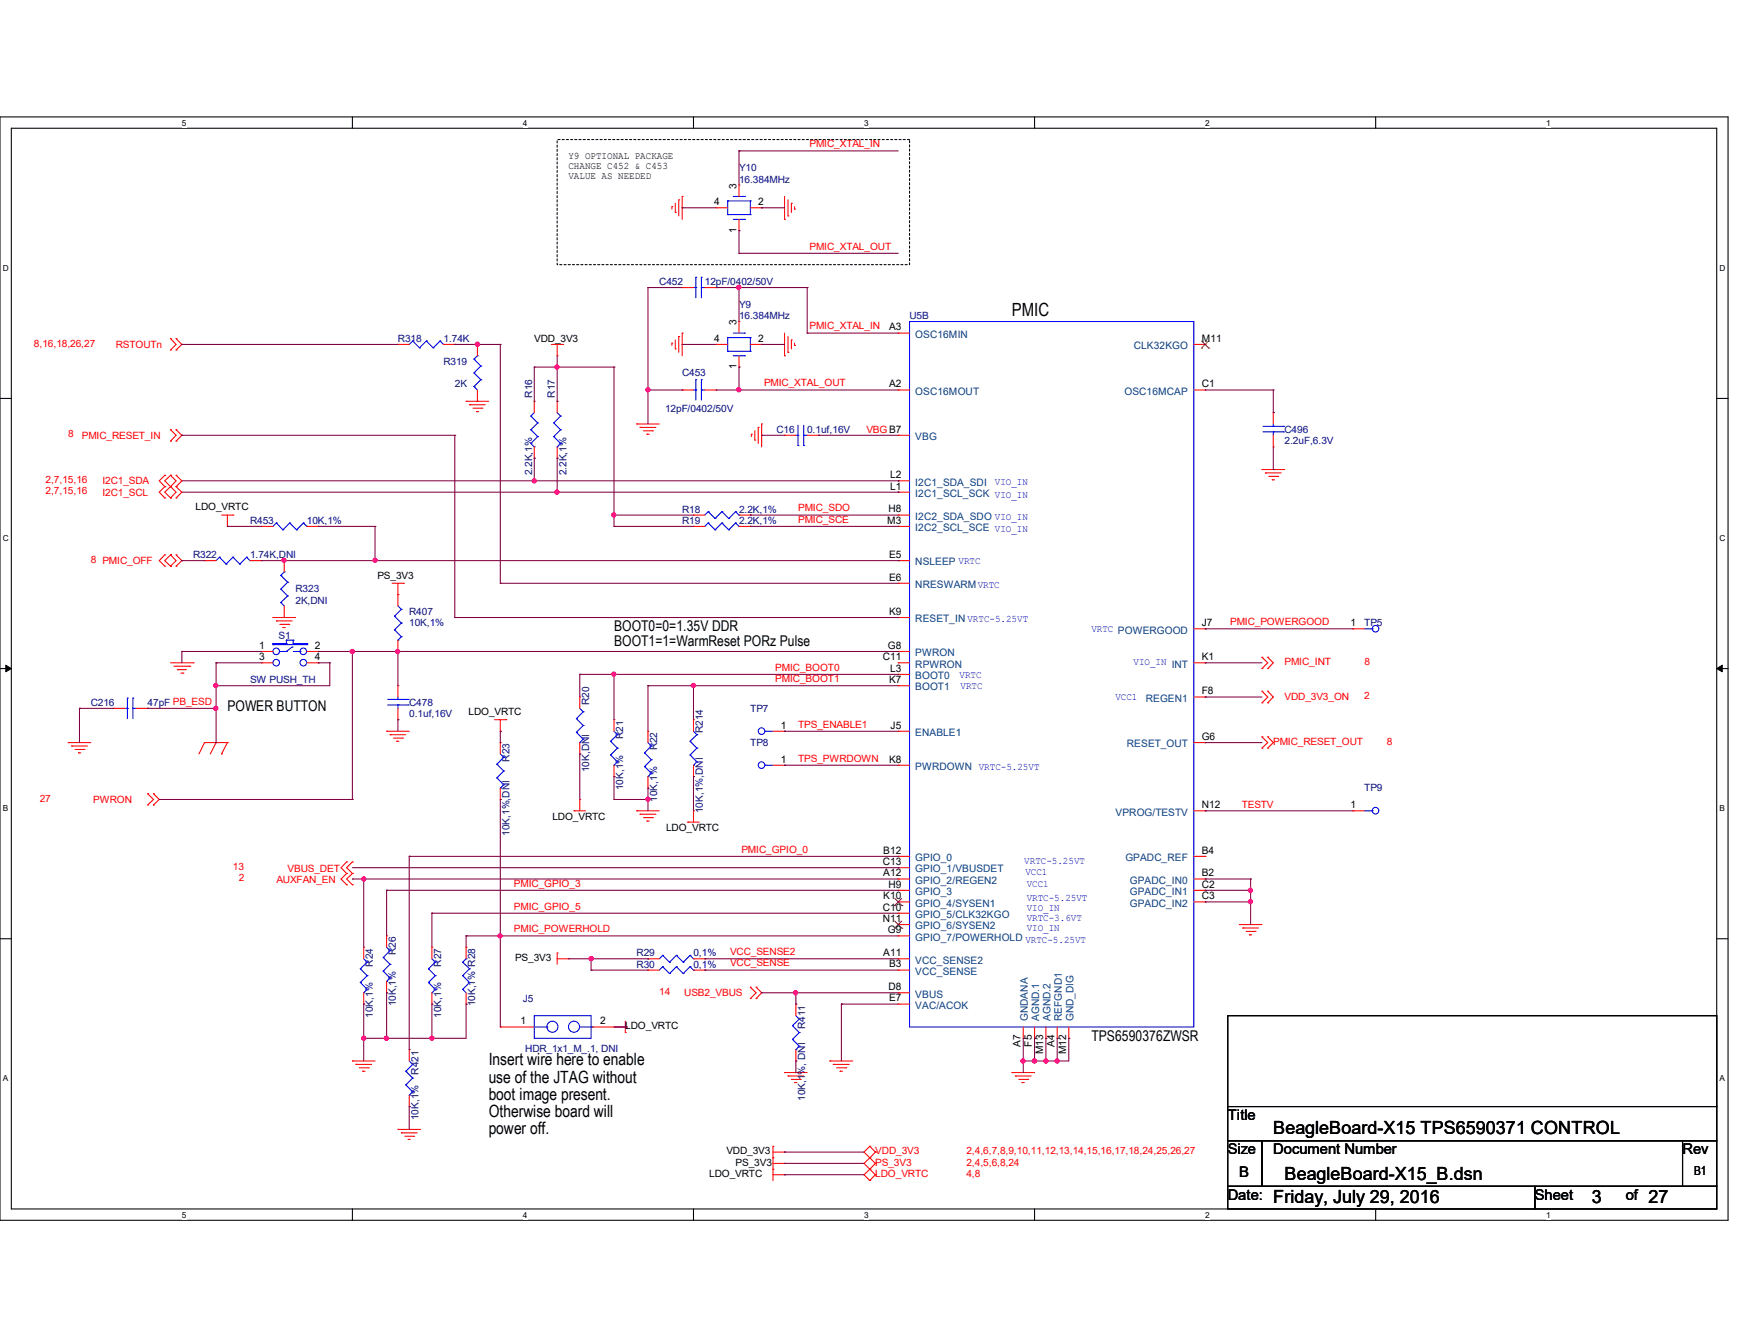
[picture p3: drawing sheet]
<svg xmlns="http://www.w3.org/2000/svg" width="279mm" height="216mm" viewBox="0 0 279 216" stroke-linecap="round" stroke-linejoin="round" font-family="sans-serif">
<path d="M0 18.8h278v177.4h-278zM1.8 20.6h274.3v173.8h-274.3z" fill="none" stroke="#000" stroke-width=".17"/>
<g fill="#fff">
<path d="M29.3 19h.7v1.5h-.7z"/>
<path d="M29.3 194.6h.7v1.4h-.7z"/>
</g>
<path d="M56.7 18.8v1.8M56.7 194.4v1.8" fill="none" stroke="#000" stroke-width=".17"/>
<g fill="#fff">
<path d="M84.1 19h.7v1.5h-.7z"/>
<path d="M84.1 194.6h.7v1.4h-.7z"/>
</g>
<path d="M111.5 18.8v1.8M111.5 194.4v1.8" fill="none" stroke="#000" stroke-width=".17"/>
<g fill="#fff">
<path d="M139 19h.7v1.5h-.7z"/>
<path d="M139 194.6h.7v1.4h-.7z"/>
</g>
<path d="M166.4 18.8v1.8M166.4 194.4v1.8" fill="none" stroke="#000" stroke-width=".17"/>
<g fill="#fff">
<path d="M193.8 19h.8v1.5h-.8z"/>
<path d="M193.8 194.6h.8v1.4h-.8z"/>
</g>
<path d="M221.3 18.8v1.8M221.3 194.4v1.8" fill="none" stroke="#000" stroke-width=".17"/>
<g fill="#fff">
<path d="M248.7 19h.7v1.5h-.7z"/>
<path d="M248.7 194.6h.7v1.4h-.7z"/>
<path d="M.5 42.3h.9v1.5h-.9z"/>
<path d="M276.6 42.3h.9v1.5h-.9z"/>
<path d="M.5 85.8h.9v1.4h-.9z"/>
<path d="M276.6 85.8h.9v1.4h-.9z"/>
</g>
<path d="M0 64.1h1.8M276.1 64.1h1.9" fill="none" stroke="#000" stroke-width=".17"/>
<g fill="#fff">
<path d="M.5 129.2h.8v1.5h-.8z"/>
<path d="M276.6 129.2h.9v1.5h-.9z"/>
</g>
<path d="M0 107.5h1.8M276.1 107.5h1.9" fill="none" stroke="#000" stroke-width=".17"/>
<path d="M.9 106.9l.9 .6-.9 .5zM276.1 107.5l.9-.6v1.1z" fill="#000" stroke="#000" stroke-width=".16"/>
<g fill="#fff">
<path d="M.5 172.6h.8v1.5h-.8z"/>
<path d="M276.6 172.6h.9v1.5h-.9z"/>
</g>
<path d="M0 150.9h1.8M276.1 150.9h1.9M197.5 163.3h78.6v14.6h-78.6zM197.5 177.9h78.6v5.5h-78.6zM197.5 183.4h5.5v7.3h-5.5zM197.5 190.7h49.4v3.7h-49.4zM203 183.4h67.6v7.3h-67.6zM246.9 190.7h29.2v3.7h-29.2zM270.6 183.4h5.5v7.3h-5.5z" fill="none" stroke="#000" stroke-width=".17"/>
<path d="M89.6 22.4h56.7v20.1h-56.7z" fill="none" stroke="#000" stroke-width=".17" stroke-dasharray=".3 .3"/>
<g fill="none" stroke="#f00" stroke-width=".17">
<path d="M108.1 33.2h.1M108.1 33.2v.4M108.6 34.2h.1M108.6 32.7v1.5M109.2 32.1h.1M109.2 32.1v2.6M109.7 31.6h.1M109.7 31.6v3.7M115.2 33.4h.1M115.2 33.4h1.9M118.9 37.1h.1M118.9 29.8h.1"/>
<path d="M118.9 29.8v1.8M118.9 35.3v1.8M120.7 33.4h1.8M122.5 33.4h.1M126.2 35.3h.1M126.2 31.6v3.7M126.7 34.7h.1M126.7 32.1v2.6M127.3 32.7h.1M127.3 32.7v1.5M127.8 33.6h.1M127.8 33.2v.4"/>
<path d="M27.4 56.3h.1M27.4 54.4h.1M27.4 54.4l.9 1-.9 .9M28.3 54.4h.1M28.3 56.3h.1M28.3 54.4l1 1-1 .9M64 55.4h.1M64 55.4h1.8M71.3 55.4h1.9M73.2 55.4h.1M76.8 55.4h.1M76.8 55.4v1.8"/>
<path d="M88.7 55.4h1.8M89.6 57.2h.1M89.6 55.4v1.8M90.5 55.4h.1M108.1 55.2h.1M108.1 55.2v.3M108.6 56.1h.1M108.6 54.7v1.4M109.2 54.1h.1M109.2 54.1v2.5M109.7 53.6h.1M109.7 46.2h.1"/>
<path d="M109.7 53.6v3.6M109.7 46.2h1.8M113.4 46.2h1.8M115.2 46.2h.1M115.2 55.4h.1M115.2 55.4h1.9M118.9 59h.1M118.9 51.7h.1M118.9 51.7v1.9M118.9 57.2v1.8M120.7 55.4h1.8M122.5 55.4h.1"/>
<path d="M126.2 57.2h.1M126.2 53.6v3.6M126.7 56.6h.1M126.7 54.1v2.5M127.3 54.7h.1M127.3 54.7v1.4M127.8 55.5h.1M127.8 55.2v.3M144.5 53.6h.1M144.5 53.6h1.8M192 55.4h1.8M193.8 55.4h.1"/>
<path d="M26.5 76.4h.1M26.5 78.2h.1M26.5 76.4l-.9 .9 .9 .9M26.5 78.2l-.9 .9 .9 1M27.4 70.9h.1M27.4 69.1h.1M27.4 78.2h.1M27.4 76.4h.1M27.4 69.1l.9 .9-.9 .9M27.4 76.4l-.9 .9 1.8 1.8-.9 1M27.4 76.4l.9 .9-.9 .9M27.4 78.2l-.9 .9 .9 1"/>
<path d="M28.3 69.1h.1M28.3 70.9h.1M28.3 76.4h.1M28.3 78.2h.1M28.3 69.1l1 .9-1 .9M28.3 76.4l1 .9-1 .9M28.3 78.2l1 .9-1 1M75 64.5h.1M75 64.5h3.6M75.5 65.1h.1M75.5 65.1h2.6M76.1 65.6h1.4"/>
<path d="M76.6 66.2h.1M76.6 66.2h.4M76.8 64.5h.1M76.8 62.7v1.8M77.5 65.6h.1M85.9 64.5h.1M85.9 73.7h.1M85.9 64.5v1.8M85.9 71.8v1.9M89.6 64.5h.1M89.6 73.7h.1M89.6 64.5v1.8"/>
<path d="M89.6 71.8v1.9M102.4 68.2h.1M102.4 68.2h3.6M103 68.7h.1M103 68.7h2.5M103.5 69.3h1.4M104.1 69.8h.1M104.1 69.8h.3M104.9 69.3h.1M109.7 62.7h.1M109.7 62.7h1.8M113.4 62.7h1.8"/>
<path d="M115.2 62.7h.1M120.9 69.8h.1M120.9 69.8v.4M121.4 70.7h.1M121.4 69.3v1.4M122 68.7h.1M122 68.7v2.6M122.5 68.2h.1M122.5 68.2v3.6M126.2 70h.1M126.2 70h1.8M129.8 70h1.9"/>
<path d="M131.7 70h.1M144.5 62.7h.1M144.5 70h.1M144.5 77.3h.1M144.5 79.1h.1M144.5 70h1.8M144.5 62.7h1.8M144.5 77.3h1.8M144.5 79.1h1.8M192 62.7h1.8M193.8 62.7h.1M203 75.5h.1"/>
<path d="M203 75.5h3.6M203.5 76h.1M203.5 76h2.6M204.1 76.6h1.4M204.6 77.1h.1M204.6 77.1h.4M204.8 66.3h.1M204.8 71.8h.1M204.8 66.3v1.9M204.8 70v1.8M205.5 76.6h.1M26.5 80.1h.1"/>
<path d="M26.5 89.2h.1M26.5 91h.1M26.5 89.2l-.9 .9 .9 .9M27.4 80.1h.1M27.4 91h.1M27.4 89.2h.1M27.4 89.2l-.9 .9 .9 .9M27.4 89.2l.9 .9-.9 .9M28.3 80.1h.1M28.3 89.2h.1M28.3 91h.1M28.3 89.2l1 .9-1 .9"/>
<path d="M32.9 90.1h.1M32.9 90.1h1.9M35.6 82.8h1.9M36.6 84.6h.1M36.6 82.8v1.8M37.5 82.8h.1M40.2 90.1h1.8M42 84.6h.1M42 90.1h.1M42 84.6h1.9M43.9 99.3h.1M43.9 99.3h3.6"/>
<path d="M44.4 99.8h.1M44.4 99.8h2.6M45.7 99.3h.1M45.7 90.1h.1M45.7 90.1v1.8M45.7 97.4v1.9M49.4 84.6h1.8M51.2 84.6h.1M63.1 93.8h1.8M64 95.6h.1M64 93.8v3.6M64.9 93.8h.1"/>
<path d="M111.5 84.6h.1M111.5 82.8h.1M111.5 82.8h1.9M111.5 84.6h1.9M118.9 82.8h1.8M118.9 84.6h1.8M120.7 84.6h.1M120.7 82.8h.1M144.5 82.8h.1M144.5 84.6h.1M144.5 93.8h.1M144.5 90.1h.1"/>
<path d="M144.5 99.3h.1M144.5 93.8h1.8M144.5 82.8h1.8M144.5 99.3h1.8M144.5 84.6h1.8M144.5 90.1h1.8M11 119.4h.1M11 119.4h3.6M11.5 119.9h.1M11.5 119.9h2.6M18.3 113.9h.1M18.3 113.9h1.8"/>
<path d="M21.9 113.9h1.8M23.7 113.9h.1M27.4 106.6h3.7M28 107.1h2.5M28.5 107.7h.1M28.5 107.7h1.5M29.1 108.2h.3M29.4 108.2h.1M30.5 107.1h.1M31.1 106.6h.1M32.9 119.4h.1M32.9 119.4l-.9 1.8"/>
<path d="M32.9 119.4h3.7M34.8 119.4h.1M34.8 119.4l-1 1.8M36.6 119.4h.1M36.6 119.4l-1 1.8M42 104.7h.1M42 106.6h.1M42 106.6h1.9M42 104.7h1.9M45 100.4h1.4M45.5 100.9h.1M45.5 100.9h.4"/>
<path d="M46.4 100.4h.1M49.4 106.6h1.8M49.4 104.7h1.8M51.2 106.6h.1M51.2 104.7h.1M62.2 117.6h.1M62.2 117.6h3.6M62.7 118.1h.1M62.7 118.1h2.6M63.3 118.7h1.4M63.8 119.2h.1M63.8 119.2h.4"/>
<path d="M64 104.7h.1M64 110.2h.1M64 115.7h.1M64 102.9v1.8M64 110.2v1.9M64 113.9v1.8M64.7 118.7h.1M79.5 115.7h1.9M80.5 117.6h.1M80.5 119.4h.1M80.5 115.7v1.9M80.5 119.4v1.8"/>
<path d="M81.4 115.7h.1M93.3 112.1h.1M93.3 112.1v1.8M93.3 119.4v1.8M98.8 115.7h.1M98.8 115.7v1.9M104.2 117.6h.1M104.2 117.6v1.8M111.5 115.7h.1M111.5 115.7v1.9M124.3 117.6h1.9M126.2 117.6h.1"/>
<path d="M144.5 108.4h.1M144.5 110.2h.1M144.5 104.7h.1M144.5 106.6h.1M144.5 117.6h.1M144.5 106.6h1.8M144.5 117.6h1.8M144.5 108.4h1.8M144.5 110.2h1.8M144.5 104.7h1.8M192 106.6h1.8M192 119.4h1.8"/>
<path d="M192 101.1h1.8M192 112.1h1.8M193.8 106.6h.1M193.8 101.1h.1M193.8 119.4h.1M193.8 112.1h.1M203 107.5h.1M203 105.7h.1M203 118.4h.1M203 111.1h.1M203 113h.1M203 105.7l.9 .9-.9 .9"/>
<path d="M203 118.4l.9 1-.9 .9M203 111.1l.9 1-.9 .9M203.9 107.5h.1M203.9 105.7h.1M203.9 118.4h.1M203.9 111.1h.1M203.9 113h.1M203.9 105.7l.9 .9-.9 .9M203.9 118.4l.9 1-.9 .9M203.9 111.1l.9 1-.9 .9M217.6 101.1h.1M217.6 101.1h1.9"/>
<path d="M12.1 120.5h1.4M12.6 121h.1M12.6 121h.4M13.5 120.5h.1M23.7 129.4h.1M23.7 127.6h.1M23.7 127.6l1 .9-1 .9M24.7 127.6h.1M24.7 129.4h.1M24.7 127.6l.9 .9-.9 .9M35.6 121.2h.1M55.8 138.6h.1"/>
<path d="M55.8 138.6l-.9 .9 .9 .9M56.7 138.6h.1M56.7 138.6l-.9 .9 .9 .9M80.5 128.5h.1M80.5 126.7v1.8M92.3 130.3h.1M92.3 130.3h1.9M93.3 128.5h.1M93.3 121.2h.1M93.3 128.5v1.8M98.8 124.8h.1M98.8 123v1.8"/>
<path d="M102.4 130.3h.1M102.4 130.3h3.6M103 130.9h.1M103 130.9h2.5M103.5 131.4h1.4M104.1 132h.1M104.1 132h.3M104.2 126.7h.1M104.2 124.8v1.9M104.9 131.4h.1M110.6 132.2h.1M110.6 132.2h1.9"/>
<path d="M111.5 130.3h.1M111.5 124.8h.1M111.5 123v1.8M111.5 130.3v1.9M124.3 123h1.9M126.2 123h.1M144.5 123h.1M144.5 137.7h.1M144.5 139.5h.1M144.5 123h1.8M144.5 137.7h1.8M144.5 139.5h1.8"/>
<path d="M192 130.3h1.8M192 137.7h1.8M193.8 130.3h.1M193.8 137.7h.1M203 120.3h.1M203.9 120.3h.1M217.6 130.3h.1M217.6 130.3h1.9M55.8 140.4h.1M55.8 142.2h.1M55.8 140.4l-.9 .9 .9 .9M56.7 140.4h.1"/>
<path d="M56.7 142.2h.1M56.7 140.4l-.9 .9 .9 .9M58.5 152.3h.1M58.5 152.3v1.8M58.5 159.6v1.8M62.2 150.5h.1M62.2 159.6h.1M62.2 150.5v1.8M62.2 157.8v1.8M69.5 152.3h.1M69.5 152.3v1.8M69.5 159.6v1.8"/>
<path d="M75 152.3h.1M75 152.3v1.8M75 159.6v1.8M89.6 153.2h.1M89.6 154.1h1.8M89.6 153.2v1.8M91.4 154.1h.1M104.2 154.1h.1M104.2 156h.1M104.2 154.1h1.8M104.2 156h1.8M111.5 154.1h1.9"/>
<path d="M111.5 156h1.9M113.4 154.1h.1M113.4 156h.1M120.7 158.7h.1M120.7 158.7l.9 .9-.9 .9M121.6 158.7h.1M121.6 158.7l.9 .9-.9 .9M144.5 141.3h.1M144.5 143.1h.1M144.5 145h.1M144.5 146.8h.1M144.5 148.6h.1"/>
<path d="M144.5 150.5h.1M144.5 159.6h.1M144.5 154.1h.1M144.5 156h.1M144.5 148.6h1.8M144.5 154.1h1.8M144.5 141.3h1.8M144.5 143.1h1.8M144.5 145h1.8M144.5 146.8h1.8M144.5 150.5h1.8M144.5 159.6h1.8"/>
<path d="M144.5 156h1.8M192 141.3h1.8M192 143.1h1.8M192 145h1.8M193.8 141.3h.1M193.8 143.1h.1M193.8 145h.1M199.3 148.6h.1M199.3 148.6h3.7M199.9 149.2h.1M199.9 149.2h2.5M200.4 149.7h1.5"/>
<path d="M201 150.3h.1M201 150.3h.3M201.9 149.7h.1M56.7 170.6h.1M56.7 170.6h3.6M57.2 171.1h.1M57.2 171.1h2.6M57.8 171.7h1.4M58.3 172.2h.1M58.3 172.2h.4M58.5 161.4h.1M59.2 171.7h.1"/>
<path d="M65.8 168.7h.1M65.8 177.9h.1M65.8 168.7v1.9M65.8 176.1v1.8M69.5 161.4h.1M75 161.4h.1M80.5 165.1h.1M80.5 165.1h5.4M95.3 165.1h5.5M98.8 165.1h.1M100.6 166h.1M100.6 164.2v1.8"/>
<path d="M100.8 165.1h.1M120.7 160.5h.1M121.6 160.5h.1M126.2 172.4h.1M126.2 172.4h3.6M126.7 173h.1M126.7 173h2.6M127.3 173.5h1.4M127.8 174h.1M127.8 174h.4M128 161.4h.1M128 170.6h.1"/>
<path d="M128 161.4v1.9M128 168.7v1.9M128.7 173.5h.1M133.5 170.6h.1M133.5 170.6h3.7M134 171.1h.1M134 171.1h2.6M134.6 171.7h1.5M135.1 172.2h.1M135.1 172.2h.4M136.1 171.7h.1M144.5 161.4h.1"/>
<path d="M144.5 161.4h1.8M162.8 172.4h.1M162.8 172.4h3.6M163.3 173h.1M163.3 173h2.6M163.9 173.5h1.4M164.4 174h.1M164.4 174h.4M164.6 166.9h.1M164.6 165.1v1.8M165.3 173.5h.1M166.4 166.9h.1"/>
<path d="M166.4 165.1v1.8M168.2 166.9h.1M168.2 165.1v1.8M170.1 166.9h.1M170.1 165.1v1.8M171.9 166.9h.1M171.9 165.1v1.8M64 181.6h.1M64 181.6h3.6M64.6 182.1h.1M64.6 182.1h2.5M65.1 182.7h1.4"/>
<path d="M65.7 183.2h.1M65.7 183.2h.3M66.5 182.7h.1M124.3 186.1h.1M124.3 184.3h.1M124.3 188h.1M124.3 187h1.9M124.3 184.3v5.5M124.3 185.2h1.9M124.3 188.8h1.9M126.2 187h.1M126.2 185.2h.1"/>
<path d="M126.2 188.8h.1M139.9 186.1h.1M139.9 188h.1M139.9 184.3h.1M139.9 189.8h.1M139.9 186.1l-.9 .9 1.8 1.8M139.9 184.3l-.9 .9 1.8 1.8M139.9 184.3l.9 .9M139.9 188l-.9 .8 .9 1M140.8 187h.1M140.8 185.2h.1M140.8 188.8h.1"/>
<path d="M140.8 187l-.9 1M140.8 185.2l-.9 .9M140.8 188.8l-.9 1"/>
</g>
<g fill="none" stroke="#00f" stroke-width=".17">
<path d="M117.1 32.3h.1M117.1 34.5h.1M117.1 32.3v2.2M117.1 34.5h3.6M117.1 32.3h3.6M117.9 35.3h1.9M117.9 31.6h1.9M119.8 35.3h.1M119.8 31.6h.1M120.7 34.5h.1M120.7 32.3h.1M120.7 32.3v2.2"/>
<path d="M66.4 54.8h.1M66.4 54.8l-.6 .6M66.4 54.8l1.1 1.1M67.5 55.9h.1M68.6 54.8h.1M68.6 54.8l-1.1 1.1M68.6 54.8l1.1 1.1M69.7 55.9h.1M70.8 54.8h.1M70.8 54.8l-1.1 1.1M70.8 54.8l.5 .6M71.3 55.4h.1"/>
<path d="M76.2 59.9h.1M76.2 57.7h.1M76.2 57.7l1.1 1.1M76.2 59.9l1.1 1.1M76.8 57.2h.1M76.8 57.2l-.6 .5M77.3 58.8h.1M77.3 58.8l-1.1 1.1M111.5 46.2h.4M111.9 44.6h.1M111.9 46.2h.1M111.9 44.6v3.3"/>
<path d="M112.8 46.2h.1M112.8 44.6h.1M112.8 46.2h.6M112.8 44.6v3.3M117.1 54.3h.1M117.1 56.5h.1M117.1 56.5h3.6M117.1 54.3h3.6M117.1 54.3v2.2M117.9 57.2h1.9M117.9 53.6h1.9M119.8 57.2h.1"/>
<path d="M119.8 53.6h.1M120.7 56.5h.1M120.7 54.3h.1M120.7 54.3v2.2M146.3 51.7h45.7v113.4h-45.7zM76.2 62.1h.1M76.2 62.1l.6 .6M77.3 61h.1M77.3 61l-1.1 1.1M85.4 66.9h.1M85.4 69.1h.1M85.4 71.3h.1"/>
<path d="M85.4 66.9l1.1 1.1M85.4 69.1l1.1 1.1M85.4 71.3l.5 .5M85.9 71.8h.1M85.9 66.3l-.5 .6M86.5 68h.1M86.5 70.2h.1M86.5 68l-1.1 1.1M86.5 70.2l-1.1 1.1M89.1 68h.1M89.1 70.2h.1M89.1 68l1.1 1.1"/>
<path d="M89.1 70.2l1.1 1.1M89.6 71.8h.1M89.6 66.3l.6 .6M90.2 66.9h.1M90.2 69.1h.1M90.2 71.3h.1M90.2 66.9l-1.1 1.1M90.2 69.1l-1.1 1.1M90.2 71.3l-.6 .5M111.5 62.7h.4M111.9 61h.1M111.9 62.7h.1"/>
<path d="M111.9 61v3.3M112.8 62.7h.1M112.8 61h.1M112.8 61v3.3M112.8 62.7h.6M128 70h.4M128.4 70h.1M128.4 71.6h.1M128.4 68.4v3.2M129.3 71.6h.1M129.3 70h.1M129.3 70h.5"/>
<path d="M129.3 68.4v3.2M203.2 69.4h3.3M203.2 68.5h3.3M204.8 68.5h.1M204.8 69.4h.1M204.8 68.2v.3M204.8 69.4v.6M206.5 69.4h.1M206.5 68.5h.1M35.3 89.6h.1M35.3 89.6l-.5 .5M35.3 89.6l1.1 1.1"/>
<path d="M36.4 90.7h.1M37.5 89.6h.1M37.5 89.6l-1.1 1.1M37.5 89.6l1.1 1.1M38.6 90.7h.1M39.7 89.6h.1M39.7 89.6l-1.1 1.1M39.7 89.6l.5 .5M40.2 90.1h.1M44.4 84.1h.1M44.4 84.1l-.5 .5M44.4 84.1l1.1 1.1"/>
<path d="M45.2 96.9h.1M45.2 94.7h.1M45.2 92.5h.1M45.2 96.9l.5 .5M45.2 94.7l1.1 1.1M45.2 92.5l1.1 1.1M45.5 85.2h.1M45.7 91.9h.1M45.7 91.9l-.5 .6M46.3 95.8h.1M46.3 93.6h.1M46.3 95.8l-1.1 1.1"/>
<path d="M46.3 93.6l-1.1 1.1M46.6 84.1h.1M46.6 84.1l-1.1 1.1M46.6 84.1l1.1 1.1M47.7 85.2h.1M48.8 84.1h.1M48.8 84.1l-1.1 1.1M48.8 84.1l.6 .5M49.4 84.6h.1M63.5 99.1h.1M63.5 99.1l1.1 1.1M64 97.4l.6 .6"/>
<path d="M64.6 98h.1M64.6 98l-1.1 1.1M113.9 84.1h.1M113.9 82.3h.1M113.9 84.1l-.5 .5M113.9 84.1l1.1 1.1M113.9 82.3l-.5 .5M113.9 82.3l1.1 1.1M115 85.2h.1M115 83.4h.1M116.1 84.1h.1M116.1 82.3h.1"/>
<path d="M116.1 84.1l-1.1 1.1M116.1 84.1l1.1 1.1M116.1 82.3l-1.1 1.1M116.1 82.3l1.1 1.1M117.2 85.2h.1M117.2 83.4h.1M118.3 84.1h.1M118.3 82.3h.1M118.3 84.1l-1.1 1.1M118.3 84.1l.6 .5M118.3 82.3l-1.1 1.1M118.3 82.3l.6 .5"/>
<path d="M118.9 84.6h.1M118.9 82.8h.1M20.1 113.9h.4M20.5 113.9h.1M20.5 112.2h.1M20.5 112.2v3.3M21.4 112.2h.1M21.4 113.9h.1M21.4 113.9h.5M21.4 112.2v3.3M43.9 103.5h.1M43.9 103.6h.1"/>
<path d="M43.9 103.6h5.5M43.9 103.5h2.2M43.9 103.5v.1M45 104.7h1.1M46.1 102.9h.1M46.1 103.5h.1M46.1 104.7h.1M46.1 102.9h1.1M46.1 102.9v.6M47 104h.1M47 104l-.9 .7M47.2 103.5h.1"/>
<path d="M47.2 102.9h.1M47.2 103.5h2.2M47.2 102.9v.6M47.2 104.7h1.1M48.3 104.7h.1M49.4 103.6h.1M49.4 103.5h.1M49.4 103.5v.1M62.4 113.3h3.3M62.4 112.4h3.3M63.5 101.3h.1M63.5 101.3l1.1 1.1"/>
<path d="M64 102.9h.1M64 112.4h.1M64 113.3h.1M64 112.1v.3M64 113.3v.6M64.6 100.2h.1M64.6 102.4h.1M64.6 100.2l-1.1 1.1M64.6 102.4l-.6 .5M65.7 113.3h.1M65.7 112.4h.1M92.7 115.5h.1"/>
<path d="M92.7 117.7h.1M92.7 115.5l1.1 1.1M92.7 117.7l1.1 1.1M93.3 119.4h.1M93.3 113.9l.5 .5M93.8 114.4h.1M93.8 116.6h.1M93.8 118.8h.1M93.8 114.4l-1.1 1.1M93.8 116.6l-1.1 1.1M93.8 118.8l-.5 .6M98.2 119.2h.1"/>
<path d="M98.2 119.2l1.1 1.1M98.8 117.6l.5 .5M99.3 118.1h.1M99.3 118.1l-1.1 1.1M104.2 119.4l.6 .5M104.8 119.9h.1M104.8 119.9l-1.1 1.1M111 119.2h.1M111 119.2l1.1 1.1M111.5 117.6l.6 .5M112.1 118.1h.1M112.1 118.1l-1.1 1.1"/>
<path d="M123.1 117.6h.1M123.1 117.6h1.2M219.5 101.1h1.2M220.7 101.1h.1M79.9 122.9h.1M79.9 125.1h.1M79.9 122.9l1.1 1.1M79.9 125.1l1.1 1.1M80.5 126.7h.1M80.5 121.2l.5 .6M81 121.8h.1M81 124h.1"/>
<path d="M81 126.2h.1M81 121.8l-1.1 1.1M81 124l-1.1 1.1M81 126.2l-.5 .5M98.2 121.4h.1M98.2 121.4l1.1 1.1M98.8 123h.1M99.3 120.3h.1M99.3 122.5h.1M99.3 120.3l-1.1 1.1M99.3 122.5l-.5 .5M103.7 121h.1"/>
<path d="M103.7 123.2h.1M103.7 121l1.1 1.1M103.7 123.2l1.1 1.1M104.2 124.8h.1M104.8 122.1h.1M104.8 124.3h.1M104.8 124.3l-.6 .5M104.8 122.1l-1.1 1.1M111 121.4h.1M111 121.4l1.1 1.1M111.5 123h.1M112.1 120.3h.1"/>
<path d="M112.1 122.5h.1M112.1 120.3l-1.1 1.1M112.1 122.5l-.6 .5M123.1 123h.1M123.1 123h1.2M219.5 130.3h1.2M220.7 130.3h.1M58 155.7h.1M58 157.9h.1M58 155.7l1.1 1.1M58 157.9l1.1 1.1M58.5 159.6h.1"/>
<path d="M58.5 154.1l.6 .6M59.1 154.7h.1M59.1 156.8h.1M59.1 159h.1M59.1 154.7l-1.1 1M59.1 156.8l-1.1 1.1M59.1 159l-.6 .6M61.6 153.9h.1M61.6 156.1h.1M61.6 153.9l1.1 1.1M61.6 156.1l1.1 1.1M62.2 157.8h.1"/>
<path d="M62.2 152.3l.5 .5M62.7 152.8h.1M62.7 155h.1M62.7 157.2h.1M62.7 152.8l-1.1 1.1M62.7 155l-1.1 1.1M62.7 157.2l-.5 .6M68.9 155.7h.1M68.9 157.9h.1M68.9 155.7l1.1 1.1M68.9 157.9l1.1 1.1M69.5 159.6h.1"/>
<path d="M69.5 154.1l.5 .6M70 154.7h.1M70 156.8h.1M70 159h.1M70 154.7l-1.1 1M70 156.8l-1.1 1.1M70 159l-.5 .6M74.4 159h.1M74.4 156.8h.1M74.4 154.7h.1M74.4 159l.6 .6M74.4 156.8l1.1 1.1"/>
<path d="M74.4 154.7l1.1 1M75 154.1h.1M75 154.1l-.6 .6M75.5 157.9h.1M75.5 155.7h.1M75.5 157.9l-1.1 1.1M75.5 155.7l-1.1 1.1M106.6 153.6h.1M106.6 155.4h.1M106.6 153.6l-.6 .5M106.6 153.6l1.1 1.1M106.6 155.4l-.6 .6"/>
<path d="M106.6 155.4l1.1 1.1M107.7 154.7h.1M107.7 156.5h.1M108.8 153.6h.1M108.8 155.4h.1M108.8 153.6l-1.1 1.1M108.8 153.6l1.1 1.1M108.8 155.4l-1.1 1.1M108.8 155.4l1.1 1.1M109.9 154.7h.1M109.9 156.5h.1M111 153.6h.1"/>
<path d="M111 155.4h.1M111 153.6l-1.1 1.1M111 153.6l.5 .5M111 155.4l-1.1 1.1M111 155.4l.5 .6M111.5 154.1h.1M111.5 156h.1M65.3 172.2h.1M65.3 174.4h.1M65.3 172.2l1.1 1.1M65.3 174.4l1.1 1.1M65.8 176.1h.1"/>
<path d="M65.8 170.6l.6 .5M66.4 171.1h.1M66.4 173.3h.1M66.4 175.5h.1M66.4 171.1l-1.1 1.1M66.4 173.3l-1.1 1.1M66.4 175.5l-.6 .6M85.9 163.3h9.2v3.6h-9.2zM85.9 165.1h2.1M88 165.1h.1M93.3 165.1h2M95.3 165.1h.1"/>
<path d="M127.5 164.9h.1M127.5 167.1h.1M127.5 164.9l1.1 1.1M127.5 167.1l1.1 1.1M128 168.7h.1M128 163.3l.6 .5M128.6 163.8h.1M128.6 166h.1M128.6 168.2h.1M128.6 163.8l-1.1 1.1M128.6 166l-1.1 1.1M128.6 168.2l-.6 .5"/>
<circle cx="44.4" cy="106.5" r=".53"/>
<circle cx="44.4" cy="104.7" r=".53"/>
<circle cx="48.8" cy="104.7" r=".53"/>
<circle cx="48.8" cy="106.5" r=".53"/>
<circle cx="122.5" cy="117.5" r=".53"/>
<circle cx="221.3" cy="101.1" r=".53"/>
<circle cx="122.5" cy="123" r=".53"/>
<circle cx="221.3" cy="130.3" r=".53"/>
<circle cx="88.9" cy="165.1" r=".89"/>
<circle cx="92.3" cy="165.1" r=".89"/>
</g>
<path d="M193.3 56h.1M193.3 54.8l1.1 1.2M194.4 54.8l-1.1 1.2M194.4 56h.1M143.9 145.6h.1M143.9 149.2h.1M143.9 144.4l1.2 1.2M143.9 148.1l1.2 1.1M145 144.4l-1.1 1.2M145 148.1l-1.1 1.1M145.1 145.6h.1M145.1 149.2h.1" fill="none" stroke="#804000" stroke-width=".16"/>
<g fill="none" stroke="#800040" stroke-width=".17">
<path d="M109.7 33.4h.1M109.7 33.4h5.5M118.9 24.3h.1M118.9 37.1h.1M118.9 24.3v5.5M118.9 37.1v3.6M118.9 24.3h25.6M122.5 33.4h.1M122.5 33.4h3.7M29.3 55.4h.1M29.3 55.4h34.7M73.2 55.4h.1"/>
<path d="M73.2 55.4h7.3M76.8 55.4h.1M80.5 55.4h.1M80.5 55.4v38.4M85.9 59h.1M85.9 59v5.5M85.9 59h12.9M89.6 59h.1M89.6 57.2v7.3M98.8 59h.1M98.8 59v25.6M104.2 46.2h.1"/>
<path d="M104.2 46.2v22M104.2 46.2h5.5M109.7 55.4h.1M109.7 55.4h5.5M115.2 46.2h.1M115.2 46.2h14.6M118.9 46.2h.1M118.9 59h.1M118.9 40.7h.1M118.9 46.2v5.5M118.9 59v3.7M118.9 40.7h25.6"/>
<path d="M122.5 55.4h.1M122.5 55.4h3.7M129.8 46.2h.1M129.8 53.6h.1M129.8 46.2v7.4M129.8 53.6h14.7M29.3 70h.1M29.3 77.3h115.2M29.3 70h43.9M29.3 79.1h115.2M73.2 70h.1M73.2 70v29.3"/>
<path d="M85.9 73.7h.1M85.9 77.3h.1M85.9 73.7v3.6M89.6 73.7h.1M89.6 79.1h.1M89.6 64.5h.1M89.6 73.7v5.4M104.2 62.7h.1M104.2 62.7h5.5M109.7 62.7h.1M115.2 62.7h29.3M118.9 62.7h.1"/>
<path d="M122.5 70h.1M122.5 70h3.7M131.7 70h.1M131.7 70h12.8M144.5 77.3h.1M144.5 79.1h.1M193.8 62.7h11M204.8 75.5h.1M204.8 62.7h.1M204.8 66.3h.1M204.8 62.7v3.6M204.8 71.8v3.7"/>
<path d="M29.3 90.1h.1M29.3 90.1h3.6M36.6 84.6h.1M36.6 84.6h5.4M42 90.1h102.5M45.7 90.1h.1M51.2 84.6h.1M51.2 84.6h9.1M60.3 84.6h.1M60.3 90.1h.1M60.3 84.6v5.5M73.2 99.3h.1"/>
<path d="M73.2 99.3h71.3M80.5 93.8h.1M80.5 93.8h64M98.8 84.6h.1M98.8 82.8h.1M98.8 82.8h12.7M98.8 84.6h12.7M120.7 82.8h.1M120.7 84.6h.1M120.7 82.8h23.8M120.7 84.6h23.8M144.5 90.1h.1"/>
<path d="M12.8 113.9h.1M12.8 113.9v5.5M12.8 113.9h5.5M23.7 113.9h.1M23.7 113.9h11.1M29.3 104.7h.1M29.3 104.7h12.7M29.3 104.7v1.9M34.8 106.6h.1M34.8 110.2h.1M34.8 119.4h.1M34.8 106.6h7.2"/>
<path d="M34.8 106.6v12.8M51.2 104.7h.1M51.2 106.6h.1M51.2 104.7h93.3M51.2 106.6h1.8M53 106.6h.1M53 106.6v3.6h-18.2M56.7 104.7h.1M56.7 104.7v23.8M64 115.7h.1M64 104.7h.1M64 104.7v5.5"/>
<path d="M64 115.7v1.9M80.5 117.6h.1M80.5 117.6v1.8M93.3 108.4h.1M93.3 108.4h51.2M93.3 108.4v3.7M98.8 108.4h.1M98.8 108.4v7.3M104.2 110.2h.1M104.2 110.2v7.4M104.2 110.2h40.3M111.5 110.2h.1"/>
<path d="M111.5 110.2v5.5M126.2 117.6h.1M126.2 117.6h18.3M193.8 119.4h.1M193.8 112.1h.1M193.8 106.6h.1M193.8 101.1h.1M193.8 119.4h9.2M193.8 112.1h9.2M193.8 106.6h9.2M193.8 101.1h23.8M25.6 128.5h.1"/>
<path d="M25.6 128.5h31.1M56.7 128.5h.1M56.7 139.5h87.8M65.8 137.7h.1M65.8 137.7v31M65.8 137.7h78.7M80.5 128.5h.1M80.5 128.5v36.6M93.3 121.2h.1M93.3 121.2v7.3M98.8 128.5h.1M98.8 124.8h.1"/>
<path d="M98.8 128.5h5.4M98.8 124.8v3.7M104.2 128.5h.1M104.2 126.7h.1M104.2 126.7v3.6M111.5 124.8h.1M111.5 124.8v5.5M126.2 123h.1M126.2 123h18.3M144.5 139.5h.1M193.8 130.3h.1M193.8 130.3h23.8"/>
<path d="M56.7 141.3h.1M56.7 141.3h87.8M58.5 141.3h.1M58.5 141.3v11M62.2 143.1h.1M62.2 159.6h.1M62.2 143.1h82.3M62.2 143.1v7.4M62.2 159.6v7.3M69.5 146.8h.1M69.5 146.8v5.5M69.5 146.8h75"/>
<path d="M75 150.5h.1M75 150.5v1.8M75 150.5h69.5M80.5 150.5h.1M91.4 154.1h12.8M95.1 154.1h.1M95.1 156h.1M95.1 156h9.1M95.1 154.1v1.9M104.2 154.1h.1M113.4 156h.1M113.4 154.1h.1"/>
<path d="M113.4 156h31.1M113.4 154.1h31.1M122.5 159.6h.1M122.5 159.6h22M128 159.6h.1M128 159.6v1.8M193.8 141.3h.1M193.8 143.1h.1M193.8 145h.1M193.8 143.1h7.4M193.8 141.3h7.4M193.8 145h7.4"/>
<path d="M201.2 145h.1M201.2 141.3h.1M201.2 143.1h.1M201.2 141.3v7.3M58.5 166.9h.1M58.5 161.4h.1M58.5 161.4v9.2M62.2 166.9h.1M65.8 177.9h.1M65.8 177.9v3.7M69.5 161.4h.1M69.5 166.9h.1"/>
<path d="M69.5 161.4v5.5M75 161.4h.1M75 161.4v5.5h-16.5M98.8 165.1h2M100.8 165.1h.1M128 170.6h.1M128 161.4h.1M128 170.6v1.8M135.3 161.4h.1M135.3 161.4h9.2M135.3 161.4v9.2M164.6 170.6h.1"/>
<path d="M164.6 166.9h.1M164.6 166.9v5.5M166.4 166.9h.1M166.4 170.6h.1M166.4 166.9v3.7M168.2 170.6h.1M168.2 166.9h.1M168.2 166.9v3.7M170.1 166.9h.1M170.1 170.6h.1M170.1 166.9v3.7M171.9 166.9h.1"/>
<path d="M171.9 166.9v3.7h-7.3M126.2 187h.1M126.2 185.2h.1M126.2 188.8h.1M126.2 187h12.8M126.2 185.2h12.8M126.2 188.8h12.8"/>
</g>
<g fill="#f0f" stroke="#f0f" stroke-width=".17">
<circle cx="85.9" cy="77.3" r=".34"/>
<circle cx="201.1" cy="144.9" r=".34"/>
<circle cx="89.6" cy="79.1" r=".34"/>
<circle cx="104.2" cy="128.5" r=".34"/>
<circle cx="168.2" cy="170.6" r=".34"/>
<circle cx="201.1" cy="143.1" r=".34"/>
<circle cx="170.1" cy="170.6" r=".34"/>
<circle cx="166.4" cy="170.6" r=".35"/>
<circle cx="164.5" cy="170.6" r=".34"/>
<circle cx="98.7" cy="108.4" r=".34"/>
<circle cx="95.1" cy="154.1" r=".34"/>
<circle cx="58.5" cy="166.9" r=".34"/>
<circle cx="62.1" cy="166.9" r=".34"/>
<circle cx="69.5" cy="166.9" r=".34"/>
<circle cx="34.7" cy="110.2" r=".34"/>
<circle cx="111.5" cy="110.2" r=".35"/>
<circle cx="58.5" cy="141.3" r=".34"/>
<circle cx="34.7" cy="113.9" r=".34"/>
<circle cx="76.8" cy="55.3" r=".34"/>
<circle cx="60.3" cy="90.1" r=".34"/>
<circle cx="80.4" cy="150.5" r=".34"/>
<circle cx="118.8" cy="46.2" r=".34"/>
<circle cx="89.6" cy="59" r=".34"/>
<circle cx="104.2" cy="62.7" r=".34"/>
<circle cx="56.7" cy="104.7" r=".35"/>
<circle cx="118.8" cy="62.7" r=".34"/>
<circle cx="64" cy="104.7" r=".34"/>
<circle cx="128" cy="159.6" r=".34"/>
<circle cx="98.7" cy="82.8" r=".34"/>
<circle cx="45.7" cy="90.1" r=".34"/>
</g>
<g font-size="2.9">
<text x="162.8" y="50.8">PMIC</text>
<text x="204.8" y="182.3">BeagleBoard-X15 TPS6590371 CONTROL</text>
<text x="206.6" y="189.7">BeagleBoard-X15_B.dsn</text>
<text x="204.8" y="193.3">Friday, July 29, 2016</text>
<text x="256" y="193.3">3</text>
<text x="265.2" y="193.3">27</text>
</g>
<g font-size="2.7">
<text x="78.6" y="171.3">Insert wire here to enable</text>
<text x="78.6" y="174">use of the JTAG without</text>
<text x="78.6" y="176.8">boot image present.</text>
<text x="78.6" y="179.5">Otherwise board will</text>
<text x="78.6" y="182.3">power off.</text>
</g>
<g font-size="2.4">
<text x="98.8" y="101.5">BOOT0=0=1.35V DDR</text>
<text x="98.8" y="103.9">BOOT1=1=WarmReset PORz Pulse</text>
<text x="36.6" y="114.3">POWER BUTTON</text>
<text x="175.6" y="167.3">TPS6590376ZWSR</text>
<text x="197.5" y="180.1">Title</text>
<text x="197.5" y="185.6">Size</text>
<text x="204.8" y="185.6">Document Number</text>
<text x="270.6" y="185.6">Rev</text>
<text x="199.3" y="189.2">B</text>
<text x="197.5" y="192.9">Date:</text>
<text x="246.9" y="192.9">Sheet</text>
<text x="261.5" y="192.9">of</text>
</g>
<text font-size="2" x="272.5" y="188.9">B1</text>
<g font-size="1.7">
<text x="114.8" y="33">4</text>
<text x="118.4" y="30.3" transform="rotate(-90 118.4 30.3)">3</text>
<text x="122" y="33">2</text>
<text x="118.4" y="37.4" transform="rotate(-90 118.4 37.4)">1</text>
<text x="118.4" y="52.3" transform="rotate(-90 118.4 52.3)">3</text>
<text x="143" y="53.1">A3</text>
<text x="114.8" y="54.9">4</text>
<text x="118.4" y="59.4" transform="rotate(-90 118.4 59.4)">1</text>
<text x="122" y="54.9">2</text>
<text x="193.3" y="54.9">M11</text>
<text x="143" y="62.3">A2</text>
<text x="193.3" y="62.3">C1</text>
<text x="143.2" y="76.9">L2</text>
<text x="142.9" y="82.4">H8</text>
<text x="143.2" y="78.7">L1</text>
<text x="142.7" y="84.2">M3</text>
<text x="143" y="89.7">E5</text>
<text x="143" y="93.3">E6</text>
<text x="143" y="98.8">K9</text>
<text x="193.3" y="100.7">J7</text>
<text x="217.3" y="100.7">1</text>
<text x="41.7" y="104.3">1</text>
<text x="41.7" y="106.1">3</text>
<text x="50.6" y="106.1">4</text>
<text x="50.6" y="104.3">2</text>
<text x="142" y="106.1">C11</text>
<text x="142.8" y="104.3">G8</text>
<text x="143.2" y="108">L3</text>
<text x="193.3" y="106.1">K1</text>
<text x="143" y="109.8">K7</text>
<text x="193.3" y="111.6">F8</text>
<text x="125.6" y="117.1">1</text>
<text x="143.3" y="117.1">J5</text>
<text x="193.3" y="119">G6</text>
<text x="125.6" y="122.6">1</text>
<text x="143" y="122.6">K8</text>
<text x="193.3" y="129.9">N12</text>
<text x="217.3" y="129.9">1</text>
<text x="142.1" y="137.2">B12</text>
<text x="193.3" y="137.2">B4</text>
<text x="142" y="139.1">C13</text>
<text x="142.1" y="140.9">A12</text>
<text x="142.9" y="142.7">H9</text>
<text x="193.3" y="140.9">B2</text>
<text x="193.3" y="142.7">C2</text>
<text x="142" y="146.4">C10</text>
<text x="142" y="148.2">N11</text>
<text x="142.1" y="144.6">K10</text>
<text x="193.3" y="144.6">C3</text>
<text x="142.1" y="153.7">A11</text>
<text x="142.8" y="150">G9</text>
<text x="143" y="155.5">B3</text>
<text x="142.9" y="159.2">D8</text>
<text x="143" y="161">E7</text>
<text x="83.7" y="164.7">1</text>
<text x="96.6" y="164.7">2</text>
<text x="164.2" y="168.4" transform="rotate(-90 164.2 168.4)">A7</text>
<text x="166" y="168.3" transform="rotate(-90 166 168.3)">F5</text>
<text x="167.8" y="169.5" transform="rotate(-90 167.8 169.5)">M13</text>
<text x="169.6" y="168.4" transform="rotate(-90 169.6 168.4)">A4</text>
<text x="171.5" y="169.5" transform="rotate(-90 171.5 169.5)">M12</text>
</g>
<g font-size="1.7" fill="#004080">
<text x="147.2" y="54.3">OSC16MIN</text>
<text x="182.4" y="56.1">CLK32KGO</text>
<text x="147.2" y="63.5">OSC16MOUT</text>
<text x="180.9" y="63.5">OSC16MCAP</text>
<text x="147.2" y="70.7">VBG</text>
<text x="147.2" y="78.1">I2C1_SDA_SDI</text>
<text x="147.2" y="79.9">I2C1_SCL_SCK VIO_IN</text>
<text x="147.2" y="83.6">I2C2_SDA_SDO VIO_IN</text>
<text x="147.2" y="85.4">I2C2_SCL_SCE VIO_IN</text>
<text x="147.2" y="94.5">NRESWARMVRTC</text>
<text x="147.2" y="90.9">NSLEEP VRTC</text>
<text x="147.2" y="100">RESET_IN VRTC-5.25VT</text>
<text x="147.2" y="105.5">PWRON</text>
<text x="147.2" y="107.3">RPWRON</text>
<text x="147.2" y="109.2">BOOT0</text>
<text x="147.2" y="111">BOOT1</text>
<text x="184.3" y="112.8">REGEN1</text>
<text x="147.2" y="118.3">ENABLE1</text>
<text x="147.2" y="123.8">PWRDOWN VRTC-5.25VT</text>
<text x="181.3" y="120.1">RESET_OUT</text>
<text x="179.4" y="131.1">VPROG/TESTV</text>
<text x="147.2" y="138.4">GPIO_0</text>
<text x="147.2" y="140.3">GPIO_1/VBUSDET</text>
<text x="147.2" y="142.1">GPIO_2/REGEN2</text>
<text x="147.2" y="143.9">GPIO_3</text>
<text x="181" y="138.4">GPADC_REF</text>
<text x="181.7" y="142.1">GPADC_IN0</text>
<text x="181.7" y="143.9">GPADC_IN1</text>
<text x="147.2" y="145.8">GPIO_4/SYSEN1</text>
<text x="147.2" y="147.6">GPIO_5/CLK32KGO</text>
<text x="147.2" y="149.4">GPIO_6/SYSEN2</text>
<text x="181.7" y="145.8">GPADC_IN2</text>
<text x="147.2" y="151.2">GPIO_7/POWERHOLD VRTC-5.25VT</text>
<text x="147.2" y="154.9">VCC_SENSE2</text>
<text x="147.2" y="160.4">VBUS</text>
<text x="147.2" y="156.7">VCC_SENSE</text>
<text x="147.2" y="162.2">VAC/ACOK</text>
<text x="165.4" y="164.2" transform="rotate(-90 165.4 164.2)">GNDANA</text>
<text x="167.2" y="164.2" transform="rotate(-90 167.2 164.2)">AGND.1</text>
<text x="169" y="164.2" transform="rotate(-90 169 164.2)">AGND.2</text>
<text x="170.8" y="164.2" transform="rotate(-90 170.8 164.2)">REFGND1</text>
<text x="172.7" y="164.2" transform="rotate(-90 172.7 164.2)">GND_DIG</text>
</g>
<g font-size="1.6" fill="#f00">
<text x="130.2" y="23.7">PMIC_XTAL_IN</text>
<text x="130.2" y="40.1">PMIC_XTAL_OUT</text>
<text x="130.2" y="53">PMIC_XTAL_IN</text>
<text x="5.5" y="55.7">8,16,18,26,27</text>
<text x="18.6" y="55.9">RSTOUTn</text>
<text x="122.9" y="62.1">PMIC_XTAL_OUT</text>
<text x="11" y="70.3">8</text>
<text x="13.2" y="70.5">PMIC_RESET_IN</text>
<text x="139.4" y="69.6">VBGB7</text>
<text x="7.3" y="77.6">2,7,15,16</text>
<text x="16.5" y="77.9">I2C1_SDA</text>
<text x="7.3" y="79.5">2,7,15,16</text>
<text x="16.5" y="79.7">I2C1_SCL</text>
<text x="128.4" y="82.2">PMIC_SDO</text>
<text x="128.4" y="84">PMIC_SCE</text>
<text x="14.6" y="90.5">8 PMIC_OFF</text>
<text x="197.9" y="100.5">PMIC_POWERGOOD</text>
<text x="124.7" y="107.8">PMIC_BOOT0</text>
<text x="206.6" y="106.9">PMIC_INT</text>
<text x="219.5" y="106.9">8</text>
<text x="124.7" y="109.6">PMIC_BOOT1</text>
<text x="206.6" y="112.6">VDD_3V3_ON</text>
<text x="219.5" y="112.4">2</text>
<text x="128.4" y="117">TPS_ENABLE1</text>
<text x="204.8" y="119.7">PMIC_RESET_OUT</text>
<text x="223.1" y="119.7">8</text>
<text x="128.4" y="122.4">TPS_PWRDOWN</text>
<text x="6.4" y="128.9">27</text>
<text x="15" y="129">PWRON</text>
<text x="199.7" y="130">TESTV</text>
<text x="119.3" y="137.1">PMIC_GPIO_0</text>
<text x="37.5" y="139.8">13</text>
<text x="38.4" y="141.6">2</text>
<text x="44.4" y="142">AUXFAN_EN</text>
<text x="46.3" y="140.2">VBUS_DET</text>
<text x="82.7" y="142.5">PMIC_GPIO_3</text>
<text x="82.7" y="146.2">PMIC_GPIO_5</text>
<text x="82.7" y="149.9">PMIC_POWERHOLD</text>
<text x="117.4" y="155.4">VCC_SENSE</text>
<text x="117.4" y="153.5">VCC_SENSE2</text>
<text x="106" y="159.9">14</text>
<text x="110.1" y="160.1">USB2_VBUS</text>
<text x="140.8" y="185.6">VDD_3V3</text>
<text x="155.4" y="185.6">2,4,6,7,8,9,10,11,12,13,14,15,16,17,18,24,25,26,27</text>
<text x="140.8" y="187.4">PS_3V3</text>
<text x="140.8" y="189.2">LDO_VRTC</text>
<text x="155.4" y="187.4">2,4,5,6,8,24</text>
<text x="155.4" y="189.2">4,8</text>
</g>
<g font-size="1.6">
<text x="91.4" y="25.5">Y9 OPTIONAL PACKAGE</text>
<text x="91.4" y="27.1">CHANGE C452 &amp; C453</text>
<text x="91.4" y="28.7">VALUE AS NEEDED</text>
<text x="85.9" y="55">VDD_3V3</text>
<text x="31.5" y="82">LDO_VRTC</text>
<text x="60.7" y="93">PS_3V3</text>
<text x="75.4" y="115">LDO_VRTC</text>
<text x="88.9" y="131.8">LDO_VRTC</text>
<text x="107.1" y="133.6">LDO_VRTC</text>
<text x="82.8" y="154.5">PS_3V3</text>
<text x="100.6" y="165.4">LDO_VRTC</text>
<text x="116.8" y="185.6">VDD_3V3</text>
<text x="114.1" y="189.2">LDO_VRTC</text>
<text x="118.3" y="187.4">PS_3V3</text>
</g>
<g font-size="1.6" fill="#000080">
<text x="118.9" y="27.6">Y10</text>
<text x="118.9" y="29.4">16.384MHz</text>
<text x="106" y="45.8">C452</text>
<text x="113.4" y="45.8">12pF/0402/50V</text>
<text x="118.9" y="49.5">Y9</text>
<text x="118.9" y="51.3">16.384MHz</text>
<text x="146.3" y="51.3">U5B</text>
<text x="64" y="55">R318</text>
<text x="71.3" y="55">1.74K</text>
<text x="71.3" y="58.6">R319</text>
<text x="73.2" y="62.3">2K</text>
<text x="85.6" y="64" transform="rotate(-90 85.6 64)">R16</text>
<text x="89.2" y="64" transform="rotate(-90 89.2 64)">R17</text>
<text x="109.7" y="60.5">C453</text>
<text x="107" y="66.3">12pF/0402/50V</text>
<text x="124.9" y="69.6">C16</text>
<text x="129.8" y="69.6">0.1uf,16V</text>
<text x="206.6" y="69.6">C496</text>
<text x="206.6" y="71.4">2.2uF,6.3V</text>
<text x="85.6" y="76.4" transform="rotate(-90 85.6 76.4)">2.2K,1%</text>
<text x="91.1" y="76.4" transform="rotate(-90 91.1 76.4)">2.2K,1%</text>
<text x="109.7" y="82.4">R18</text>
<text x="118.9" y="82.4">2.2K,1%</text>
<text x="31.1" y="89.7">R322</text>
<text x="40.2" y="84.2">R453</text>
<text x="40.2" y="89.7">1.74K,DNI</text>
<text x="49.4" y="84.2">10K,1%</text>
<text x="109.7" y="84.2">R19</text>
<text x="118.9" y="84.2">2.2K,1%</text>
<text x="47.5" y="95.2">R323</text>
<text x="47.5" y="97">2K,DNI</text>
<text x="65.8" y="98.8">R407</text>
<text x="65.8" y="100.7">10K,1%</text>
<text x="219.5" y="100.7">TP5</text>
<text x="44.8" y="102.7">S1</text>
<text x="14.6" y="113.5">C216</text>
<text x="23.8" y="113.5">47pF PB_ESD</text>
<text x="40.2" y="109.9">SW PUSH_TH</text>
<text x="65.8" y="113.5">C478</text>
<text x="94.7" y="113.3" transform="rotate(-90 94.7 113.3)">R20</text>
<text x="65.8" y="115.3">0.1uf,16V</text>
<text x="100.2" y="118.8" transform="rotate(-90 100.2 118.8)">R21</text>
<text x="113" y="117.9" transform="rotate(-90 113 117.9)">R214</text>
<text x="120.7" y="114.4">TP7</text>
<text x="120.7" y="119.9">TP8</text>
<text x="82" y="122.5" transform="rotate(-90 82 122.5)">R23</text>
<text x="94.7" y="124.1" transform="rotate(-90 94.7 124.1)">10K,DNI</text>
<text x="105.7" y="120.6" transform="rotate(-90 105.7 120.6)">R22</text>
<text x="100.2" y="127" transform="rotate(-90 100.2 127)">10K,1%</text>
<text x="105.7" y="128.9" transform="rotate(-90 105.7 128.9)">10K,1%</text>
<text x="113" y="130.7" transform="rotate(-90 113 130.7)">10K,1%,DNI</text>
<text x="219.5" y="127.2">TP9</text>
<text x="82" y="134.4" transform="rotate(-90 82 134.4)">10K,1%,DNI</text>
<text x="60" y="155.4" transform="rotate(-90 60 155.4)">R24</text>
<text x="63.7" y="153.6" transform="rotate(-90 63.7 153.6)">R26</text>
<text x="71" y="155.4" transform="rotate(-90 71 155.4)">R27</text>
<text x="102.4" y="153.7">R29</text>
<text x="102.4" y="155.6">R30</text>
<text x="111.5" y="153.7">0,1%</text>
<text x="111.5" y="155.6">0,1%</text>
<text x="63.7" y="161.8" transform="rotate(-90 63.7 161.8)">10K,1%</text>
<text x="76.5" y="161.8" transform="rotate(-90 76.5 161.8)">10K,1% R28</text>
<text x="84.1" y="161">J5</text>
<text x="60" y="163.6" transform="rotate(-90 60 163.6)">10K,1%</text>
<text x="71" y="163.6" transform="rotate(-90 71 163.6)">10K,1%</text>
<text x="129.5" y="165.4" transform="rotate(-90 129.5 165.4)">R411</text>
<text x="67.3" y="172.8" transform="rotate(-90 67.3 172.8)">R421</text>
<text x="84.5" y="169.1">HDR_1x1_M_.1, DNI</text>
<text x="129.5" y="177" transform="rotate(-90 129.5 177)">10K,1%, DNI</text>
<text x="67.3" y="180.1" transform="rotate(-90 67.3 180.1)">10K,1%</text>
</g>
<g font-size="1.6" fill="#00f">
<text x="160" y="78">VIO_IN</text>
<text x="175.6" y="101.6">VRTC POWERGOOD</text>
<text x="182.3" y="106.9">VIO_IN INT</text>
<text x="154.3" y="108.9">VRTC</text>
<text x="154.5" y="110.8">VRTC</text>
<text x="179.4" y="112.6">VCC1</text>
<text x="164.8" y="138.9">VRTC-5.25VT</text>
<text x="164.9" y="140.6">VCC1</text>
<text x="165.1" y="142.6">VCC1</text>
<text x="165.1" y="144.8">VRTC-5.25VT</text>
<text x="165.1" y="146.4">VIO_IN</text>
<text x="165.1" y="148.1">VRTC-3.6VT</text>
<text x="165.1" y="149.7">VIO_IN</text>
</g>
<g font-size="1.3">
<text x="29.3" y="20.2">5</text>
<text x="84.1" y="20.2">4</text>
<text x="139" y="20.2">3</text>
<text x="193.8" y="20.2">2</text>
<text x="248.7" y="20.2">1</text>
<text x=".5" y="43.5">D</text>
<text x="276.6" y="43.5">D</text>
<text x=".5" y="87">C</text>
<text x="276.6" y="87">C</text>
<text x=".5" y="130.4">B</text>
<text x="276.6" y="130.4">B</text>
<text x=".5" y="173.8">A</text>
<text x="276.6" y="173.8">A</text>
<text x="29.3" y="195.7">5</text>
<text x="84.1" y="195.7">4</text>
<text x="139" y="195.7">3</text>
<text x="193.8" y="195.7">2</text>
<text x="248.7" y="195.7">1</text>
</g>
</svg>
